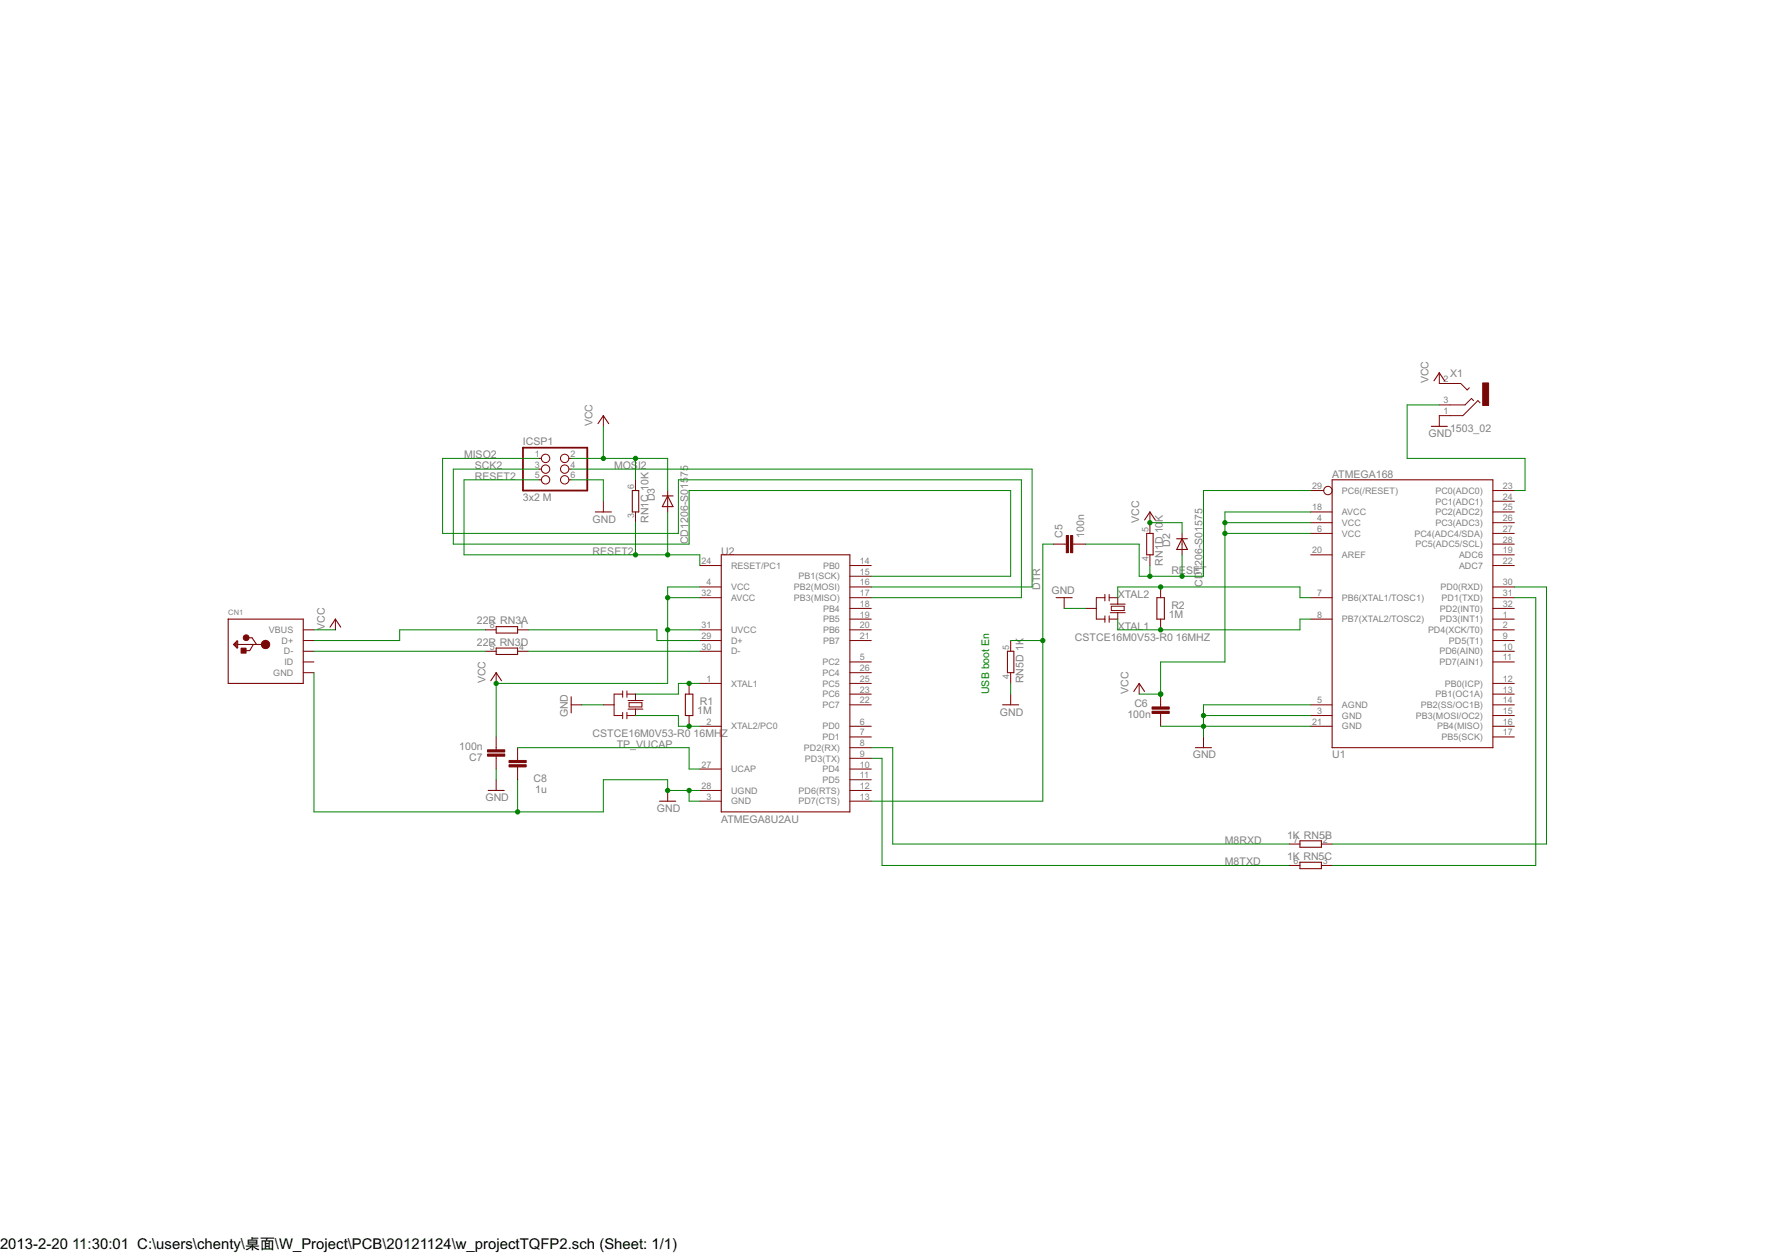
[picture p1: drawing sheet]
<svg xmlns="http://www.w3.org/2000/svg" width="420mm" height="297mm" viewBox="0 0 420 297" stroke-linecap="round" stroke-linejoin="round" font-family="sans-serif">
<g fill="none" stroke="#800000" stroke-width=".25">
<path d="M339.8 90.3l1.3-1.9 1.2 1.9M141.7 100.4l1.3-1.9 1.3 1.9M149.8 116.3h1.6v5.1h-1.6zM157 117.6h2.5M158.2 117.6l1.3 2.5h-2.5zM315.7 113.7h38.1v63.5h-38.1zM339.2 101.1h3.8M141.1 121.4h3.8M170.9 131.5h30.5v61h-30.5zM271.2 123.3l1.3-1.9 1.3 1.9M271.7 126.4h1.6v5.1h-1.6zM278.8 127.7h2.6"/>
<path d="M280.1 127.7l1.3 2.6h-2.6zM54.1 146.8h17.8v15.2h-17.8v-15.2M55.5 152.8l.4-.4v.8l-.2-.4M56.1 152h.2v1.6h-.2l-.8-.8zM56.1 152v1.4M56.3 152.8h6.6M58.7 151.2h1l1.1 1.6M60 152.8l-.8 1.4h-1.2M78.2 148.7l1.3-1.9 1.3 1.9M117.6 148.5h5.1v1.6h-5.1zM117.6 153.6h5.1v1.6h-5.1zM238.7 154.4h1.6v5.1h-1.6z"/>
<path d="M250.3 141.7h3.8M274.2 141.7h1.7v5.1h-1.7zM116.3 161.4l1.3-1.9 1.3 1.9M135.4 165.2v3.8M162.4 164.5h1.8v5.1h-1.8zM237.6 167.1h3.8M268.7 163.9l1.3-1.9 1.2 1.9M283.3 177.2h3.8M115.7 187.4h3.8M156.3 189.9h3.8M308.1 199.3h5v1.6h-5zM308.1 204.4h5v1.5h-5z"/>
</g>
<g fill="none" stroke="#800000" stroke-width=".24">
<path d="M143 98.5v2.6M341.1 88.4v2.5h5.1l1.5 1.5 .5-.5M349.2 95l-.5-.5-1.5 1.5h-6.1M350.7 95.5l-.5-.5-3.5 3.5h-5.6v2.6M127.7 108.7h.6M127.7 111.2h.6M127.7 113.7h.6M134.8 108.7h.6M134.8 111.2h.6M134.8 113.7h.6M143 118.8v2.6M150.6 113.7v2.6"/>
<path d="M158.2 116.3v5.1M310.6 116.3h3.1M353.8 118.8h5.1M353.8 116.3h5.1M150.6 121.4v2.5M165.8 139.1h5.1M165.8 134.1h5.1M201.4 139.1h5.1M201.4 134.1h5.1M201.4 136.6h5.1M249.6 129h3.1M254.2 129h3.1"/>
<path d="M272.5 121.4v5M272.5 131.5v2.6M275 139.1v2.6M280.1 126.4v5.1M310.6 123.9h5.1M310.6 126.4h5.1M310.6 131.5h5.1M310.6 121.4h5.1M353.8 129h5.1M353.8 123.9h5.1M353.8 126.4h5.1M353.8 131.5h5.1"/>
<path d="M353.8 121.4h5.1M353.8 139.1h5.1M353.8 134.1h5.1M71.9 149.3h2.5M71.9 154.4h2.5M71.9 156.9h2.5M71.9 151.8h2.5M71.9 159.5h2.5M79.5 146.8v2.5M115 149.3h2.6M115 154.4h2.6M117.6 159.5v2.5"/>
<path d="M122.7 149.3h2.5M122.7 154.4h2.5M165.8 149.3h5.1M165.8 154.4h5.1M165.8 141.7h5.1M165.8 151.8h5.1M201.4 149.3h5.1M201.4 141.7h5.1M201.4 146.8h5.1M201.4 144.2h5.1M201.4 156.9h5.1M201.4 151.8h5.1"/>
<path d="M201.4 159.5h5.1M239.5 151.8v2.6M239.5 159.5v2.5M252.2 141.7v2.5M257.3 144.2h2.5M261.8 141.7h-2v5.1h2M261.8 140.9v1.6M261.8 146v1.5M262.8 141.7h2.1v1.5M262.8 140.9v1.6M262.8 146v1.5M263.1 145.2h3.6"/>
<path d="M263.1 143.2h3.6M263.4 143.7h3v1h-3zM264.9 145.2v1.6h-2.1M275 146.8v2.5M310.6 141.7h5.1M310.6 146.8h5.1M353.8 149.3h5.1M353.8 154.4h5.1M353.8 141.7h5.1M353.8 146.8h5.1M353.8 144.2h5.1M353.8 156.9h5.1"/>
<path d="M353.8 151.8h5.1M117.6 174.7v3.1M117.6 179.3v3M122.7 177.2v3.1M135.4 167.1h2.5M143 167.1h2.5M147.6 164.5h-2.1v5.1h2.1M147.6 163.8v1.5M147.6 168.9v1.5M148.6 164.5h2v1.6M148.6 163.8v1.5M148.6 168.9v1.5"/>
<path d="M148.8 168.1h3.6M148.8 166.1h3.6M149.1 166.6h3v1h-3zM150.6 168.1v1.5h-2M163.3 162v2.5M163.3 169.6v2.6M165.8 172.2h5.1M165.8 162h5.1M201.4 167.1h5.1M201.4 174.7h5.1M201.4 172.2h5.1M201.4 164.5h5.1"/>
<path d="M201.4 162h5.1M201.4 177.2h5.1M201.4 179.8h5.1M239.5 164.5v2.6M270 162v2.5M275 164.5v3.1M275 169.1v3.1M285.2 174.7v2.5M310.6 167.1h5.1M310.6 169.6h5.1M310.6 172.2h5.1M353.8 167.1h5.1"/>
<path d="M353.8 174.7h5.1M353.8 169.6h5.1M353.8 172.2h5.1M353.8 164.5h5.1M353.8 162h5.1M117.6 184.8v2.6M122.7 181.8v3M158.2 187.4v2.5M165.8 189.9h5.1M165.8 182.3h5.1M165.8 187.4h5.1M201.4 189.9h5.1"/>
<path d="M201.4 182.3h5.1M201.4 184.8h5.1M201.4 187.4h5.1M305.5 200.1h2.6M305.5 205.2h2.6M313.1 200.1h2.6M313.1 205.2h2.6"/>
<circle cx="129.3" cy="108.7" r=".99"/>
<circle cx="129.3" cy="111.2" r=".99"/>
<circle cx="129.3" cy="113.7" r=".99"/>
<circle cx="133.8" cy="113.7" r=".99"/>
<circle cx="133.8" cy="108.7" r=".99"/>
<circle cx="133.8" cy="111.2" r=".99"/>
<circle cx="314.7" cy="116.3" r=".99"/>
</g>
<g fill="#800000" stroke="#800000" stroke-width=".24">
<path d="M115.5 178.8h4.1v.5h-4.1z"/>
<path d="M115.5 177.8h4.1v.5h-4.1z"/>
<path d="M253.7 127h.5v4h-.5z"/>
<path d="M252.7 127h.5v4h-.5z"/>
<path d="M273 167.6h4.1v.5h-4.1z"/>
<path d="M273 168.6h4.1v.5h-4.1z"/>
<path d="M120.6 181.3h4.1v.5h-4.1z"/>
<path d="M120.6 180.3h4.1v.5h-4.1z"/>
<path d="M351.4 90.8h1.4v5.3h-1.4z"/>
<path d="M57.1 153.6h1.2v1.2h-1.2z"/>
</g>
<path d="M123.9 106.1h15.3v10.2h-15.3z" fill="none" stroke="#800000" stroke-width=".42"/>
<g fill="#800000" stroke="#800000" stroke-width=".24">
<circle cx="62.9" cy="152.8" r="1"/>
<circle cx="58.3" cy="151.2" r=".7"/>
</g>
<g fill="none" stroke="#008000" stroke-width=".24">
<path d="M341.1 96h-7.6v12.7h27.9v7.6h-2.5M127.7 113.7h-17.7v17.8h55.8v2.6M127.7 108.7h-22.8v17.7h55.9v-12.7h81.2v28h-35.5M127.7 111.2h-20.3v17.8h55.9v-12.7h76.2v20.3h-33M135.4 113.7h7.6v5.1M135.4 108.7h22.8v7.6M135.4 111.2h109.2v27.9h-38.1M143 101.1v7.6M150.6 108.7v5M310.6 116.3h-25.4v20.3h-15.2v-7.6h-12.7M150.6 123.9v7.6M158.2 121.4v10.1"/>
<path d="M165.8 139.1h-7.6v22.9h-40.6v12.7M249.6 129h-2.5v60.9h-40.6M272.5 134.1v2.5M272.5 123.9h7.6v2.5M280.1 131.5v5.1M290.3 126.4h20.3M290.3 123.9h20.3M310.6 121.4h-20.3v35.5h-15.3v7.6h-5M358.9 139.1h7.6v61h-50.8M74.4 159.5v33h68.6v-7.7h15.2v2.6h7.6M74.4 149.3h5.1M74.4 154.4h40.6"/>
<path d="M115 149.3h-20.3v2.5h-20.3M125.2 149.3h30.5v2.5h10.1M125.2 154.4h40.6M158.2 149.3h7.6M158.2 141.7h7.6M239.5 151.8h7.6M252.2 144.2h5.1M264.9 146.8v2.5h43.2v-2.5h2.5M264.9 141.7v-2.6h43.2v2.6h2.5M358.9 141.7h5v63.5h-48.2M122.7 177.2h40.6v5.1h2.5M137.9 167.1h5.1"/>
<path d="M150.6 169.6h10.2v2.6h5M165.8 162h-5v2.5h-10.2M206.5 177.2h5.1v22.9h93.9M206.5 179.8h2.5v25.4h96.5M239.5 162v2.5M275 172.2h35.6M285.2 169.6h25.4M310.6 167.1h-25.4v7.6M117.6 182.3v2.5M122.7 184.8v7.7M163.3 187.4v2.5h2.5"/>
</g>
<g fill="#008000" stroke="#008000" stroke-width=".24">
<circle cx="285.2" cy="172.2" r=".51"/>
<circle cx="285.2" cy="169.6" r=".51"/>
<circle cx="122.7" cy="192.5" r=".51"/>
<circle cx="158.2" cy="187.4" r=".51"/>
<circle cx="163.3" cy="187.4" r=".51"/>
<circle cx="272.5" cy="136.6" r=".51"/>
<circle cx="280.1" cy="136.6" r=".51"/>
<circle cx="247.1" cy="151.8" r=".51"/>
<circle cx="275" cy="139.1" r=".51"/>
<circle cx="275" cy="149.3" r=".51"/>
<circle cx="158.2" cy="131.5" r=".51"/>
<circle cx="150.6" cy="131.5" r=".51"/>
<circle cx="158.2" cy="141.7" r=".51"/>
<circle cx="158.2" cy="149.3" r=".51"/>
<circle cx="117.6" cy="162" r=".51"/>
<circle cx="272.5" cy="123.9" r=".51"/>
<circle cx="275" cy="164.5" r=".51"/>
<circle cx="290.3" cy="126.4" r=".51"/>
<circle cx="290.3" cy="123.9" r=".51"/>
<circle cx="143" cy="108.7" r=".51"/>
<circle cx="150.6" cy="108.7" r=".51"/>
<circle cx="163.3" cy="172.2" r=".51"/>
<circle cx="163.3" cy="162" r=".51"/>
</g>
<text font-size="4.6" x="58.1" y="296">桌面</text>
<g font-size="3.9">
<text x="0" y="296">2013-2-20</text>
<text x="17.1" y="296">11:30:01 C:\users\chenty\</text>
<text x="65.2" y="296">\W_Project\PCB\20121124\w_projectTQFP2.sch (Sheet: 1/1)</text>
</g>
<g font-size="2.8" fill="#808080">
<text x="343.6" y="89.4">X1</text>
<text x="338.5" y="90.9" transform="rotate(-90 338.5 90.9)">VCC</text>
<text x="140.4" y="101.1" transform="rotate(-90 140.4 101.1)">VCC</text>
<text x="123.9" y="105.5">ICSP1</text>
<text x="338.5" y="103.6">GND</text>
<text x="343.6" y="102.3">1503_02</text>
<text x="110" y="108.7">MISO2</text>
<text x="112.5" y="113.8">RESET2</text>
<text x="112.5" y="111.2">SCK2</text>
<text x="145.5" y="111.2">MOS</text>
<text x="151.2" y="111.2">I2</text>
<text x="163.1" y="113.1" transform="rotate(-90 163.1 113.1)">75</text>
<text x="315.7" y="113.2">ATMEGA168</text>
<text x="123.9" y="118.8">3x2 M</text>
<text x="155.2" y="118.8" transform="rotate(-90 155.2 118.8)">D3</text>
<text x="140.4" y="123.9">GND</text>
<text x="153.6" y="123.9" transform="rotate(-90 153.6 123.9)">RN1C 10K</text>
<text x="270" y="123.9" transform="rotate(-90 270 123.9)">VCC</text>
<text x="275.6" y="123.7" transform="rotate(-90 275.6 123.7)">K</text>
<text x="140.4" y="131.5">RESET2</text>
<text x="163.1" y="129" transform="rotate(-90 163.1 129)">CD1206-S015</text>
<text x="170.9" y="131.5">U2</text>
<text x="251.8" y="127.5" transform="rotate(-90 251.8 127.5)">C5</text>
<text x="256.9" y="127.5" transform="rotate(-90 256.9 127.5)">100n</text>
<text x="277.3" y="129.7" transform="rotate(-90 277.3 129.7)">D2</text>
<text x="275.6" y="134.1" transform="rotate(-90 275.6 134.1)">RN1D 10</text>
<text x="277.6" y="136">RESET</text>
<text x="246.5" y="139.8" transform="rotate(-90 246.5 139.8)">DTR</text>
<text x="249.2" y="140.9">GND</text>
<text x="264.9" y="141.7">XTAL2</text>
<text x="285" y="139.2" transform="rotate(-90 285 139.2)">CD1206-S01575</text>
<text x="76.9" y="149.3" transform="rotate(-90 76.9 149.3)">VCC</text>
<text x="113" y="148">22R RN3A</text>
<text x="264.9" y="149.3">XTAL1</text>
<text x="277" y="146.5">1M</text>
<text x="277.6" y="144.3">R2</text>
<text x="113" y="153.1">22R RN3D</text>
<text x="254.7" y="151.8">CSTCE16M0V53-R0</text>
<text x="278.6" y="151.8">16MHZ</text>
<text x="115" y="162" transform="rotate(-90 115 162)">VCC</text>
<text x="165.8" y="167.2">R1</text>
<text x="242.5" y="162" transform="rotate(-90 242.5 162)">RN5D 1K</text>
<text x="267.4" y="164.5" transform="rotate(-90 267.4 164.5)">VCC</text>
<text x="268.8" y="167.7">C6</text>
<text x="134.6" y="170.1" transform="rotate(-90 134.6 170.1)">GND</text>
<text x="165.2" y="169.4">1M</text>
<text x="237" y="169.6">GND</text>
<text x="267.2" y="170.3">100n</text>
<text x="108.8" y="177.9">100n</text>
<text x="140.4" y="174.7">CSTCE16M0V53-R0</text>
<text x="146.2" y="177.2">TP_VUCAP</text>
<text x="164.4" y="174.7">16MH</text>
<text x="171" y="174.7">Z</text>
<text x="282.7" y="179.8">GND</text>
<text x="315.7" y="179.8">U1</text>
<text x="111.2" y="180.4">C7</text>
<text x="126.5" y="185.5">C8</text>
<text x="115" y="189.9">GND</text>
<text x="126.9" y="188">1u</text>
<text x="155.7" y="192.5">GND</text>
<text x="170.9" y="195">ATMEGA8U2AU</text>
<text x="290.3" y="200.1">M8RXD</text>
<text x="305" y="198.8">1K RN5B</text>
<text x="305" y="203.9">1K RN5C</text>
<text x="290.3" y="205.2">M8TXD</text>
</g>
<text font-size="2.8" fill="#008000" x="234.4" y="164.5" transform="rotate(-90 234.4 164.5)">USB boot En</text>
<g font-size="2.4" fill="#808080">
<text x="342.1" y="90.5">2</text>
<text x="342.1" y="95.6">3</text>
<text x="342.1" y="98.2">1</text>
<text x="126.8" y="108.3">1</text>
<text x="126.8" y="110.9">3</text>
<text x="126.8" y="113.4">5</text>
<text x="135.2" y="108.3">2</text>
<text x="135.2" y="110.9">4</text>
<text x="135.2" y="113.4">6</text>
<text x="150.2" y="115.9" transform="rotate(-90 150.2 115.9)">6</text>
<text x="311" y="115.9">29</text>
<text x="318" y="117.1">PC6(/RESET)</text>
<text x="340.2" y="119.6">PC1(ADC1)</text>
<text x="340.2" y="117.1">PC0(ADC0)</text>
<text x="356.1" y="118.5">24</text>
<text x="356.1" y="115.9">23</text>
<text x="150.2" y="122.9" transform="rotate(-90 150.2 122.9)">3</text>
<text x="311" y="121">18</text>
<text x="312.2" y="123.6">4</text>
<text x="318" y="124.7">VCC</text>
<text x="318" y="122.1">AVCC</text>
<text x="340.2" y="124.7">PC3(ADC3)</text>
<text x="340.2" y="122.1">PC2(ADC2)</text>
<text x="356.1" y="123.6">26</text>
<text x="356.1" y="121">25</text>
<text x="272.2" y="126.1" transform="rotate(-90 272.2 126.1)">5</text>
<text x="311" y="131.2">20</text>
<text x="312.2" y="126.1">6</text>
<text x="318" y="127.2">VCC</text>
<text x="335.2" y="127.2">PC4(ADC4/SDA)</text>
<text x="335.4" y="129.8">PC5(ADC5/SCL)</text>
<text x="356.1" y="131.2">19</text>
<text x="356.1" y="128.6">28</text>
<text x="356.1" y="126.1">27</text>
<text x="166.2" y="133.7">24</text>
<text x="173.3" y="134.8">RESET/PC1</text>
<text x="189.2" y="137.4">PB1(SCK)</text>
<text x="195" y="134.8">PB0</text>
<text x="203.7" y="133.7">14</text>
<text x="203.7" y="136.3">15</text>
<text x="272.2" y="133.1" transform="rotate(-90 272.2 133.1)">4</text>
<text x="318" y="132.3">AREF</text>
<text x="345.7" y="134.8">ADC7</text>
<text x="345.7" y="132.3">ADC6</text>
<text x="356.1" y="133.7">22</text>
<text x="166.2" y="141.3">32</text>
<text x="167.4" y="138.8">4</text>
<text x="173.3" y="142.5">AVCC</text>
<text x="173.3" y="139.9">VCC</text>
<text x="188.2" y="139.9">PB2(MOSI)</text>
<text x="188.2" y="142.5">PB3(MISO)</text>
<text x="203.7" y="138.8">16</text>
<text x="203.7" y="141.3">17</text>
<text x="203.7" y="143.9">18</text>
<text x="312.2" y="141.3">7</text>
<text x="318" y="142.5">PB6(XTAL1/TOSC1)</text>
<text x="341.4" y="139.9">PD0(RXD)</text>
<text x="341.6" y="142.5">PD1(TXD)</text>
<text x="356.1" y="143.9">32</text>
<text x="356.1" y="141.3">31</text>
<text x="356.1" y="138.8">30</text>
<text x="116" y="149">8</text>
<text x="123" y="149">1</text>
<text x="166.2" y="149">31</text>
<text x="195" y="145">PB4</text>
<text x="195" y="147.5">PB5</text>
<text x="203.7" y="146.4">19</text>
<text x="203.7" y="149">20</text>
<text x="312.2" y="146.4">8</text>
<text x="318" y="147.5">PB7(XTAL2/TOSC2)</text>
<text x="341.2" y="147.5">PD3(INT1)</text>
<text x="341.2" y="145">PD2(INT0)</text>
<text x="356.1" y="149">2</text>
<text x="356.1" y="146.4">1</text>
<text x="63.7" y="150.1">VBUS</text>
<text x="66.7" y="152.6">D+</text>
<text x="67.3" y="155.1">D-</text>
<text x="116" y="154">5</text>
<text x="123" y="154">4</text>
<text x="166.2" y="151.5">29</text>
<text x="166.2" y="154">30</text>
<text x="173.3" y="152.6">D+</text>
<text x="173.3" y="155.1">D-</text>
<text x="173.3" y="150.1">UVCC</text>
<text x="195" y="150.1">PB6</text>
<text x="195" y="152.6">PB7</text>
<text x="203.7" y="151.5">21</text>
<text x="239.1" y="154" transform="rotate(-90 239.1 154)">5</text>
<text x="338.4" y="150.1">PD4(XCK/T0)</text>
<text x="341.1" y="155.1">PD6(AIN0)</text>
<text x="343.4" y="152.6">PD5(T1)</text>
<text x="356.1" y="154">10</text>
<text x="356.1" y="151.5">9</text>
<text x="64.8" y="160.2">GND</text>
<text x="67.4" y="157.7">ID</text>
<text x="167.4" y="161.6">1</text>
<text x="194.9" y="157.7">PC2</text>
<text x="194.9" y="160.2">PC4</text>
<text x="203.7" y="156.6">5</text>
<text x="203.7" y="159.1">26</text>
<text x="203.7" y="161.6">25</text>
<text x="239.1" y="161" transform="rotate(-90 239.1 161)">4</text>
<text x="341.1" y="157.7">PD7(AIN1)</text>
<text x="356.1" y="161.6">12</text>
<text x="356.1" y="156.6">11</text>
<text x="173.3" y="162.8">XTAL1</text>
<text x="194.9" y="162.8">PC5</text>
<text x="194.9" y="165.3">PC6</text>
<text x="194.9" y="167.8">PC7</text>
<text x="203.7" y="164.2">23</text>
<text x="203.7" y="166.7">22</text>
<text x="312.2" y="166.7">5</text>
<text x="318" y="167.8">AGND</text>
<text x="336.7" y="167.8">PB2(SS/OC1B)</text>
<text x="340.2" y="165.3">PB1(OC1A)</text>
<text x="342.4" y="162.8">PB0(ICP)</text>
<text x="356.1" y="166.7">14</text>
<text x="356.1" y="164.2">13</text>
<text x="167.4" y="171.8">2</text>
<text x="173.3" y="172.9">XTAL2/PC0</text>
<text x="194.9" y="172.9">PD0</text>
<text x="203.7" y="171.8">6</text>
<text x="311" y="171.8">21</text>
<text x="312.2" y="169.3">3</text>
<text x="318" y="170.4">GND</text>
<text x="318" y="172.9">GND</text>
<text x="335.5" y="170.4">PB3(MOSI/OC2)</text>
<text x="340.5" y="172.9">PB4(MISO)</text>
<text x="356.1" y="171.8">16</text>
<text x="356.1" y="169.3">15</text>
<text x="190.5" y="178">PD2(RX)</text>
<text x="194.9" y="175.5">PD1</text>
<text x="203.7" y="174.3">7</text>
<text x="203.7" y="176.9">8</text>
<text x="203.7" y="179.4">9</text>
<text x="341.6" y="175.5">PB5(SCK)</text>
<text x="356.1" y="174.3">17</text>
<text x="166.2" y="182">27</text>
<text x="173.3" y="183.1">UCAP</text>
<text x="190.8" y="180.5">PD3(TX)</text>
<text x="194.9" y="183.1">PD4</text>
<text x="194.9" y="185.6">PD5</text>
<text x="203.7" y="182">10</text>
<text x="203.7" y="184.5">11</text>
<text x="166.2" y="187">28</text>
<text x="167.4" y="189.6">3</text>
<text x="173.3" y="190.7">GND</text>
<text x="173.3" y="188.2">UGND</text>
<text x="189.2" y="190.7">PD7(CTS)</text>
<text x="189.2" y="188.2">PD6(RTS)</text>
<text x="203.7" y="187">12</text>
<text x="203.7" y="189.6">13</text>
<text x="306.5" y="199.7">7</text>
<text x="313.5" y="199.7">2</text>
<text x="306.5" y="204.8">6</text>
<text x="313.5" y="204.8">3</text>
</g>
<text font-size="2" fill="#808080" x="54.1" y="145.8">CN1</text>
</svg>
